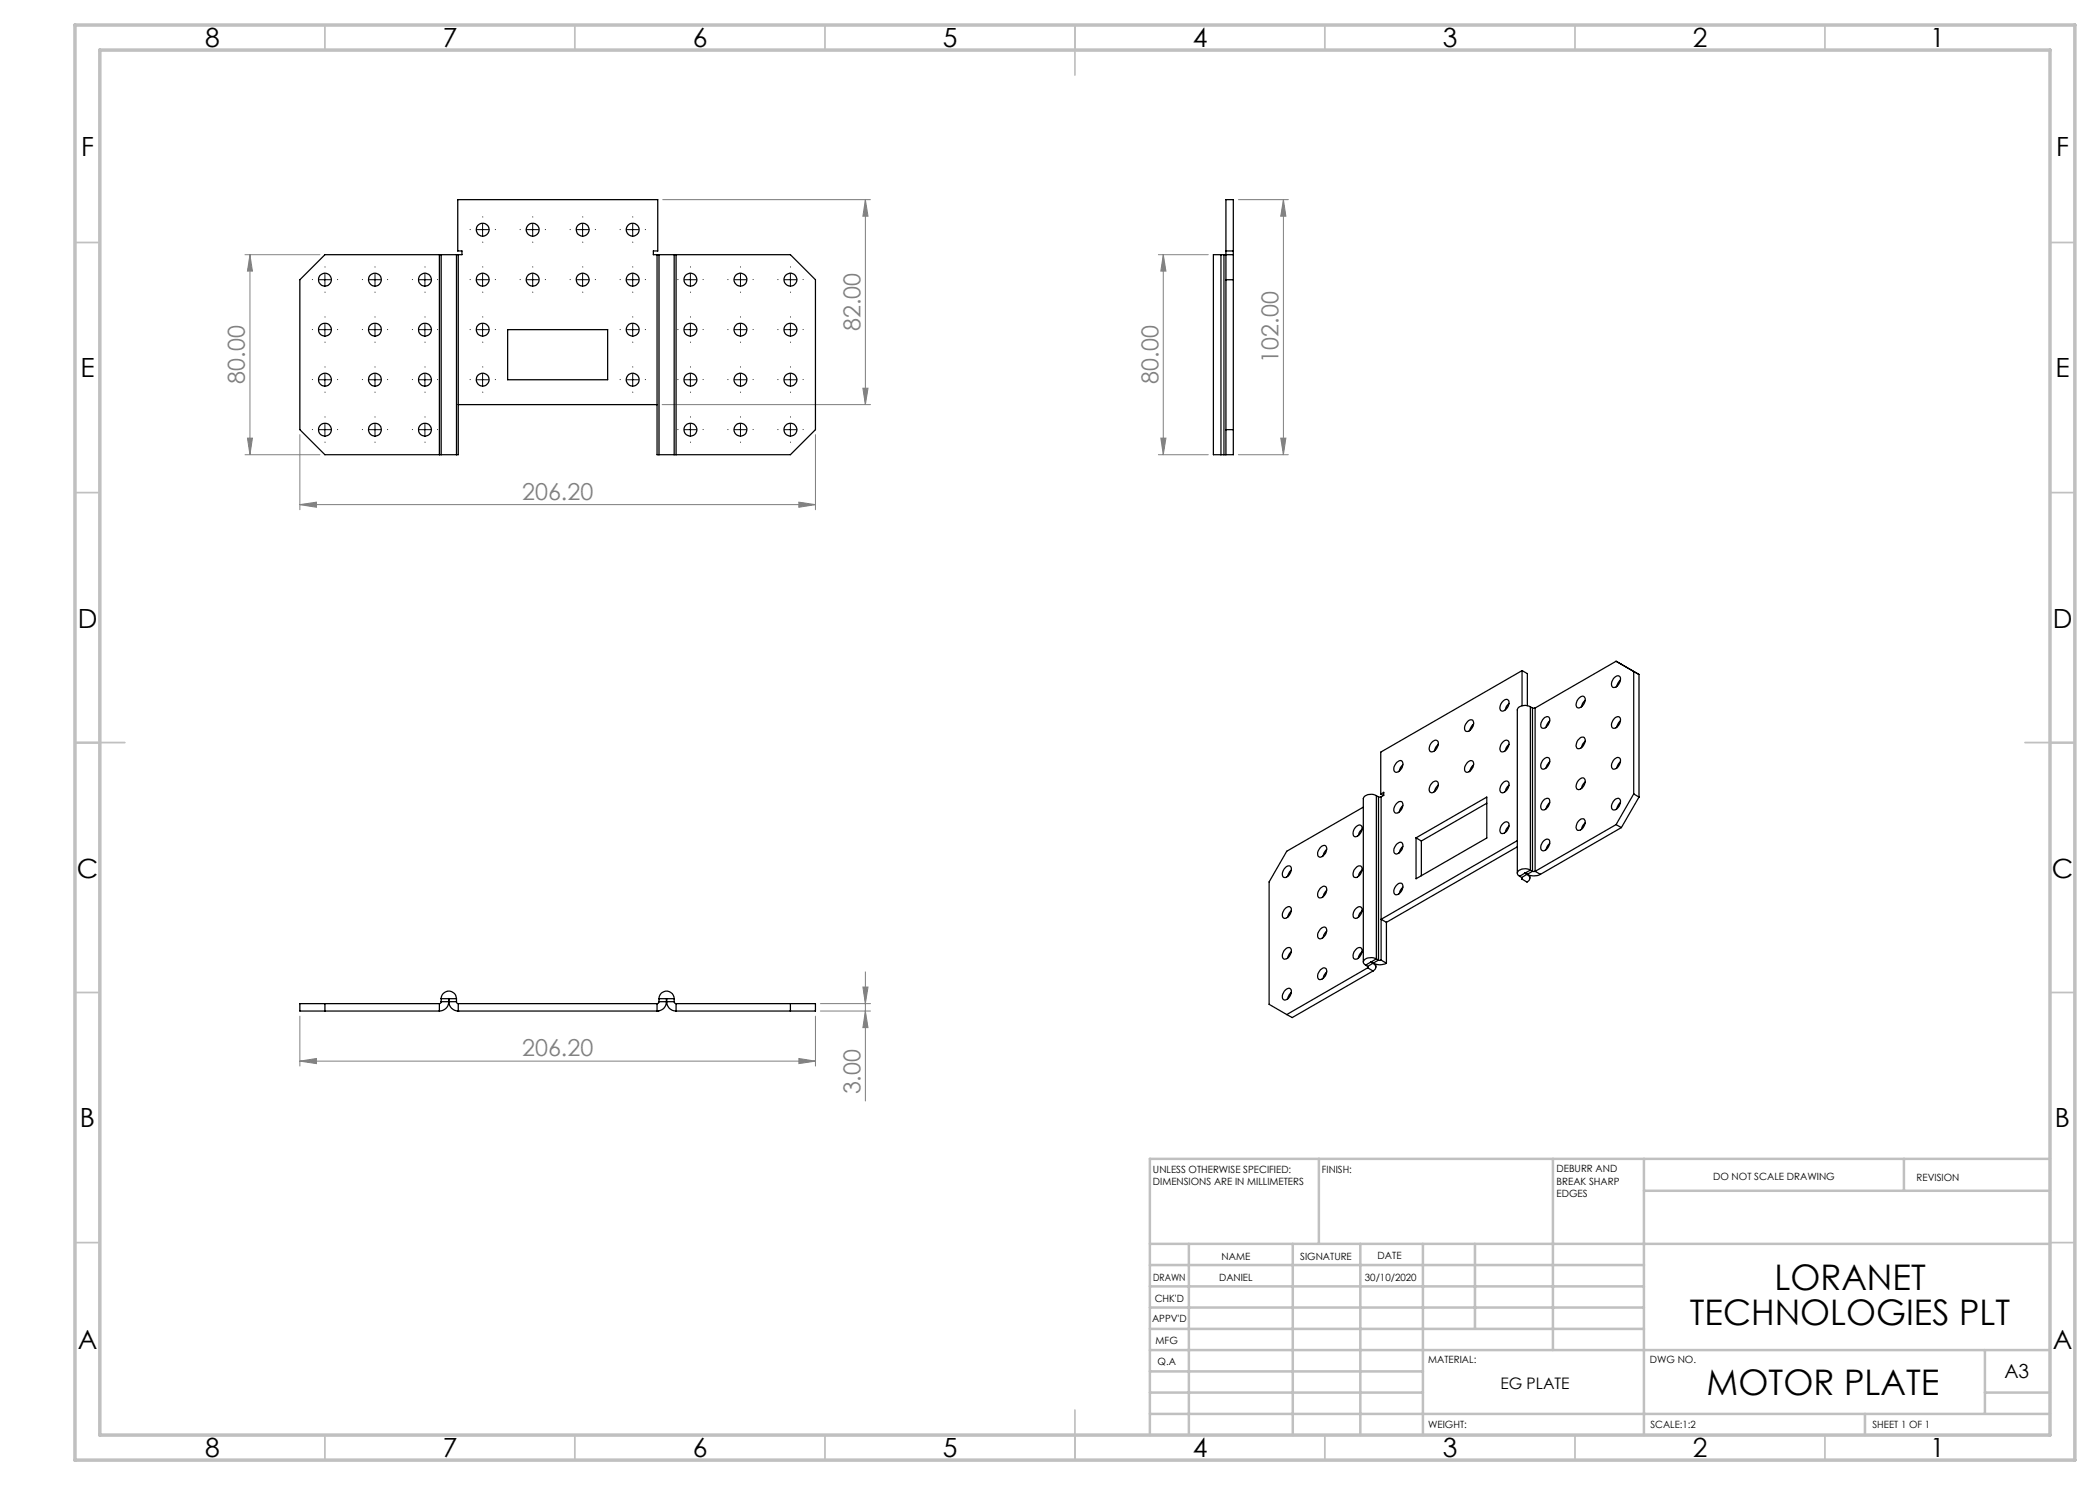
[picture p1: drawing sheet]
<svg xmlns="http://www.w3.org/2000/svg" width="420mm" height="297mm" viewBox="0 0 420 297" stroke-linecap="round" stroke-linejoin="round" font-family="sans-serif">
<g fill="none" stroke="#808080" stroke-width=".2">
<path d="M132.5 39.9h41.6M173.1 39.9l.5 3.3h-1zM173.1 39.9v41M247.7 39.9h10M256.7 39.9l.5 3.3h-1zM256.7 39.9v51M49 50.9h15M50 50.9l.5 3.3h-1zM50 50.9v40M231.7 50.9h10M232.7 50.9l.5 3.3h-1zM232.7 50.9v40"/>
<path d="M172.6 77.6h1l-.5 3.3zM49 90.9h15M49.5 87.6h1l-.5 3.3zM60 86.9v15M132.4 80.9h41.7M163.1 86.9v15M231.7 90.9h10M232.2 87.6h1l-.5 3.3zM247.7 90.9h10M256.2 87.6h1l-.5 3.3zM60 100.9l3.3-.5v1.1zM60 100.9h103.1"/>
<path d="M159.8 100.4l3.3 .5-3.3 .6zM172.6 197.4h1l-.5 3.3zM173.1 194.4v25.8M60 212.2l3.3-.5v1zM60 203.2v10M60 212.2h103.1M159.8 211.7l3.3 .5-3.3 .5zM163.1 203.2v10M164.1 200.7h10M164.1 202.2h10M173.1 202.2l.5 3.3h-1z"/>
</g>
<g fill="none" stroke="#000" stroke-width=".2" stroke-dasharray="15.2 1.3 1.3 1.3">
<path d="M62.5 55.9h.1M65 53.4h.1M65 58.4v.1M67.5 55.9h.1M72.5 55.9h.1M75 53.4h.1M75 58.4v.1M77.5 55.9h.1M82.5 55.9h.1M85 53.4h.1M85 58.4v.1M87.5 55.9h.1"/>
<path d="M94.1 45.9h-.1M94.1 55.9h-.1M96.6 43.4h.1M96.6 48.4v.1M96.6 53.4h.1M96.6 58.4v.1M99.1 45.9h.1M99.1 55.9h.1M104.1 45.9h-.1M104.1 55.9h-.1M106.6 43.4h.1M106.6 48.4v.1"/>
<path d="M106.6 53.4h.1M106.6 58.4v.1M109.1 45.9h.1M109.1 55.9h.1M114.1 45.9h-.1M114.1 55.9h-.1M116.6 43.4h.1M116.6 48.4v.1M116.6 53.4h.1M116.6 58.4v.1M119.1 45.9h.1M119.1 55.9h.1"/>
<path d="M124.1 45.9h-.1M124.1 55.9h-.1M126.6 43.4h.1M126.6 48.4v.1M126.6 53.4h.1M126.6 58.4v.1M129.1 45.9h.1M129.1 55.9h.1M135.6 55.9h.1M138.1 53.4h.1M138.1 58.4v.1M140.6 55.9h.1"/>
<path d="M145.6 55.9h.1M148.1 53.4h.1M148.1 58.4v.1M150.6 55.9h.1M155.6 55.9h.1M158.1 53.4h.1M158.1 58.4v.1M160.6 55.9h.1M62.5 65.9h.1M62.5 75.9h.1M65 63.4h.1M65 68.4v.1"/>
<path d="M65 73.4h.1M65 78.4v.1M67.5 65.9h.1M67.5 75.9h.1M72.5 65.9h.1M72.5 75.9h.1M75 63.4h.1M75 68.4v.1M75 73.4h.1M75 78.4v.1M77.5 65.9h.1M77.5 75.9h.1"/>
<path d="M82.5 65.9h.1M82.5 75.9h.1M85 63.4h.1M85 68.4v.1M85 73.4h.1M85 78.4v.1M87.5 65.9h.1M87.5 75.9h.1M94.1 75.9h-.1M94.1 65.9h-.1M96.6 73.4h.1M96.6 78.4v.1"/>
<path d="M96.6 63.4h.1M96.6 68.4v.1M99.1 75.9h.1M99.1 65.9h.1M124.1 75.9h-.1M124.1 65.9h-.1M126.6 73.4h.1M126.6 78.4v.1M126.6 63.4h.1M126.6 68.4v.1M129.1 75.9h.1M129.1 65.9h.1"/>
<path d="M135.6 65.9h.1M135.6 75.9h.1M138.1 63.4h.1M138.1 68.4v.1M138.1 73.4h.1M138.1 78.4v.1M140.6 65.9h.1M140.6 75.9h.1M145.6 65.9h.1M145.6 75.9h.1M148.1 63.4h.1M148.1 68.4v.1"/>
<path d="M148.1 73.4h.1M148.1 78.4v.1M150.6 65.9h.1M150.6 75.9h.1M155.6 75.9h.1M155.6 65.9h.1M158.1 73.4h.1M158.1 78.4v.1M158.1 63.4h.1M158.1 68.4v.1M160.6 75.9h.1M160.6 65.9h.1"/>
<path d="M62.5 85.9h.1M65 83.4h.1M65 88.4v.1M67.5 85.9h.1M72.5 85.9h.1M75 83.4h.1M75 88.4v.1M77.5 85.9h.1M82.5 85.9h.1M85 83.4h.1M85 88.4v.1M87.5 85.9h.1"/>
<path d="M135.6 85.9h.1M138.1 83.4h.1M138.1 88.4v.1M140.6 85.9h.1M145.6 85.9h.1M148.1 83.4h.1M148.1 88.4v.1M150.6 85.9h.1M155.6 85.9h.1M158.1 83.4h.1M158.1 88.4v.1M160.6 85.9h.1"/>
</g>
<g fill="none" stroke="#000" stroke-width=".2">
<path d="M63.7 55.9h2.6M65 54.7v2.5M73.7 55.9h2.5M75 54.7v2.5M83.7 55.9h2.5M85 54.7v2.5M95.3 55.9h2.5M95.3 45.9h2.5M96.5 44.7v2.5M96.5 54.7v2.5M105.3 55.9h2.5M105.3 45.9h2.5"/>
<path d="M106.5 44.7v2.5M106.5 54.7v2.5M115.3 55.9h2.5M115.3 45.9h2.5M116.5 44.7v2.5M116.5 54.7v2.5M125.3 55.9h2.5M125.3 45.9h2.5M126.5 44.7v2.5M126.5 54.7v2.5M136.8 55.9h2.5M138.1 54.7v2.5"/>
<path d="M146.8 55.9h2.5M148.1 54.7v2.5M156.8 55.9h2.5M158.1 54.7v2.5M63.7 65.9h2.6M63.7 75.9h2.6M65 64.7v2.5M65 74.7v2.5M73.7 65.9h2.5M73.7 75.9h2.5M75 64.7v2.5M75 74.7v2.5"/>
<path d="M83.7 65.9h2.5M83.7 75.9h2.5M85 64.7v2.5M85 74.7v2.5M95.3 65.9h2.5M95.3 75.9h2.5M96.5 64.7v2.5M96.5 74.7v2.5M125.3 65.9h2.5M125.3 75.9h2.5M126.5 64.7v2.5M126.5 74.7v2.5"/>
<path d="M136.8 65.9h2.5M136.8 75.9h2.5M138.1 64.7v2.5M138.1 74.7v2.5M146.8 65.9h2.5M146.8 75.9h2.5M148.1 64.7v2.5M148.1 74.7v2.5M156.8 65.9h2.5M156.8 75.9h2.5M158.1 64.7v2.5M158.1 74.7v2.5"/>
<path d="M63.7 85.9h2.6M65 84.7v2.5M73.7 85.9h2.5M75 84.7v2.5M83.7 85.9h2.5M85 84.7v2.5M136.8 85.9h2.5M138.1 84.7v2.5M146.8 85.9h2.5M148.1 84.7v2.5M156.8 85.9h2.5M158.1 84.7v2.5"/>
</g>
<g fill="none" stroke="#c0c0c0" stroke-width=".35">
<path d="M65 5v5M115 5v5M165 5v5M215 5v10M265 5v5M315 5v5M365 5v5M15 48.5h5M410 48.5h5M15 98.5h5M410 98.5h5M15 148.5h10"/>
<path d="M405 148.5h10M15 198.5h5M410 198.5h5M15 248.5h5M410 248.5h5M65 287v5M115 287v5M165 287v5M215 282v10M265 287v5M315 287v5M365 287v5"/>
</g>
<g fill="none" stroke="#c0c0c0" stroke-width=".5">
<path d="M263.8 231.8v17M310.6 231.8v38.2M328.8 231.8v55.2M328.8 238.2h81.2M380.8 231.8v6.4M410 231.8h-180v55.2M230 248.8h180M230 257.3h98.8M230 253h98.8M237.8 248.8v38.2M258.6 248.8v38.2M272.1 248.8v38.2"/>
<path d="M284.6 248.8v38.2M295 248.8v17M230 265.8h98.8M230 261.5h98.8M230 278.5h54.6M230 274.3h54.6M230 270h180M397 278.5h13M397 270v12.8M230 282.8h180M373 282.8v4.2"/>
</g>
<path d="M15 5h400v287h-400zM20 10h390v277h-390z" fill="none" stroke="#c0c0c0" stroke-width=".7"/>
<g fill="#808080">
<path d="M172.6 197.4h1l-.5 3.3zM173.1 202.2l.5 3.3h-1z"/>
<path d="M173.1 39.9l.5 3.3h-1zM172.6 77.6h1l-.5 3.3zM50 50.9l.5 3.3h-1zM49.5 87.6h1l-.5 3.3zM232.7 50.9l.5 3.3h-1zM232.2 87.6h1l-.5 3.3z"/>
<path d="M256.7 39.9l.5 3.3h-1zM256.2 87.6h1l-.5 3.3z"/>
<path d="M60 212.2l3.3-.5v1zM159.8 211.7l3.3 .5-3.3 .5z"/>
<path d="M60 100.9l3.3-.5v1.1zM159.8 100.4l3.3 .5-3.3 .6z"/>
</g>
<g fill="none" stroke="#000" stroke-width=".25">
<path d="M245.2 39.9h1.5v51h-1.5zM87.9 50.9h.3M87.9 50.9v40M87.9 50.9h-22.9l-5 5v30l5 5h22.9M88.2 50.9h3.1M88.2 50.9v40M91.3 50.9h.4M91.3 50.9v40M91.7 50.9v40h-.4M91.7 50.9h.7v-.7h-.9v-10.3h40.1v10.3h-.9v.7h.7M131.4 50.9h.4M131.4 50.9v40h.4"/>
<path d="M131.8 50.9h3M131.8 50.9v40M134.8 50.9h.4M134.8 50.9v40M135.2 50.9v40M135.2 50.9h22.9l5 5v30l-5 5h-22.9M244.2 50.9h-1.5v40h1.5M244.2 50.9h.6M244.2 50.9v40M244.8 50.9h1.9M244.8 50.9v40M245.2 50.2h1.5"/>
<path d="M245.2 55.9h1.5M101.5 65.9h20v10h-20zM87.9 90.9h.3M88.2 90.9h3.1M91.7 80.9h39.7M131.8 90.9h3M134.8 90.9h.4M244.2 90.9h.6M244.8 90.9h.4M245.2 85.9h1.5M304.4 134.1l-28.2 16.3v8.4M304.4 134.1v7"/>
<path d="M304.4 134.1l1.1 .6v6.4M315.8 139.6a.67 .67 0 0 1 .9-.3 .67 .67 0 0 1 .3 .9 1.38 1.38 0 0 1-1.5 1.3 1.38 1.38 0 0 1 .3-1.9zM322.9 135.5a.68 .68 0 0 1 .9-.3 .68 .68 0 0 1 .3 1 1.45 1.45 0 0 1-1.5 1.3 1.37 1.37 0 0 1 .3-2zM323.2 132.3l-16.2 9.3M323.2 132.3l4.6 2.6M323.2 132.3l1.1 .6M324.1 136l-.4 .4-.3 .9M327.8 134.9l-1.1-.6v24.5M327.8 134.9v24.5M275.3 159.1a1.78 1.78 0 0 0-2.6 .6v32.7M275.3 159.1v32.7M275.3 159.1l.4 .3"/>
<path d="M275.7 159.4h.5M275.7 159.4v32.6M276.2 158.8l.6-.3v.6l-.6 .3M276.2 158.8l.5 .3M276.2 159.4v32.6M279.3 152.5l.3-.2a.61 .61 0 0 1 .8 0 .61 .61 0 0 1 .1 .8 1.38 1.38 0 0 1-1.5 1.3 1.33 1.33 0 0 1 .3-1.9zM280.6 153l-.6 .6-.2 .6M286.4 148.4a.68 .68 0 0 1 1-.3 .68 .68 0 0 1 .2 .9 1.45 1.45 0 0 1-1.5 1.4 1.37 1.37 0 0 1 .3-2zM286.4 156.6a.67 .67 0 0 1 .9-.4 .67 .67 0 0 1 .3 1 1.45 1.45 0 0 1-1.5 1.3 1.33 1.33 0 0 1 .3-1.9zM287.7 157.1l-.6 .6-.2 .6M287.7 148.9l-.6 .7-.2 .5M293.5 152.5a.67 .67 0 0 1 .9-.3 .67 .67 0 0 1 .3 .9 1.38 1.38 0 0 1-1.5 1.3 1.33 1.33 0 0 1 .3-1.9z"/>
<path d="M293.7 144.1a.64 .64 0 0 1 .9 0 .64 .64 0 0 1 .1 .9 1.45 1.45 0 0 1-1.5 1.3 1.33 1.33 0 0 1 .3-1.9zM294.7 153l-.5 .6-.2 .6M294.7 144.8l-.5 .7-.2 .6M300.6 156.6a.67 .67 0 0 1 .9-.4 .67 .67 0 0 1 .3 1 1.46 1.46 0 0 1-1.6 1.3 1.38 1.38 0 0 1 .4-1.9zM300.6 140.3a.67 .67 0 0 1 .9-.4 .67 .67 0 0 1 .3 1 1.46 1.46 0 0 1-1.6 1.3 1.38 1.38 0 0 1 .4-1.9zM300.6 148.4a.68 .68 0 0 1 .9-.3 .68 .68 0 0 1 .3 .9 1.46 1.46 0 0 1-1.6 1.4 1.43 1.43 0 0 1 .4-2zM301.8 157.1l-.6 .6-.1 .6M301.8 148.9l-.6 .7-.1 .5M301.8 140.7l-.6 .7-.1 .6M306.1 141.4a1.86 1.86 0 0 0-2.6 .6v32.6M306.1 141.4v32.6M306.1 141.4l.4 .2"/>
<path d="M306.5 141.6h.5M306.5 141.6v32.7M307 141.6v32.7M308.7 151.9a.68 .68 0 0 1 1-.4 .68 .68 0 0 1 .2 1 1.45 1.45 0 0 1-1.5 1.3 1.37 1.37 0 0 1 .3-1.9zM308.7 143.7l.2-.2a.64 .64 0 0 1 .9 0 .64 .64 0 0 1 .1 .8 1.45 1.45 0 0 1-1.5 1.3 1.33 1.33 0 0 1 .3-1.9zM310 152.3l-.6 .7-.2 .6M310 144.2l-.6 .6-.2 .6M315.8 156a.67 .67 0 0 1 .9-.4 .67 .67 0 0 1 .3 1 1.38 1.38 0 0 1-1.5 1.3 1.38 1.38 0 0 1 .3-1.9zM316 147.6a.64 .64 0 0 1 .9-.1 .64 .64 0 0 1 .1 .9 1.46 1.46 0 0 1-1.5 1.3 1.48 1.48 0 0 1 .5-2.1zM317 156.4l-.5 .7-.2 .6M317 148.2l-.5 .7-.2 .6M317 140.1l-.5 .7-.2 .6"/>
<path d="M322.9 151.9a.68 .68 0 0 1 .9-.4 .68 .68 0 0 1 .3 1 1.45 1.45 0 0 1-1.5 1.3 1.37 1.37 0 0 1 .3-1.9zM323.1 143.5a.64 .64 0 0 1 .8 0 .64 .64 0 0 1 .2 .8 1.45 1.45 0 0 1-1.5 1.3 1.33 1.33 0 0 1 .3-1.9zM324.1 152.3l-.4 .4-.3 .9M324.1 144.2l-.4 .4-.3 .8M326.7 158.8l-3.5 6.1M326.7 158.8l1.1 .6M327.8 159.4l-3.5 6.1M257 173.6a.67 .67 0 0 1 1-.4 .67 .67 0 0 1 .2 1 1.45 1.45 0 0 1-1.4 1.3 1.33 1.33 0 0 1 .2-1.9zM258.3 174l-.4 .4-.4 .9M264.1 169.5l.2-.2a.63 .63 0 0 1 .9-.1 .63 .63 0 0 1 .1 .9 1.45 1.45 0 0 1-1.5 1.3 1.33 1.33 0 0 1 .3-1.9zM264.1 177.6a.68 .68 0 0 1 .9-.3 .68 .68 0 0 1 .3 1 1.45 1.45 0 0 1-1.5 1.3 1.37 1.37 0 0 1 .3-2zM265.3 178.1l-.5 .7-.2 .5"/>
<path d="M265.3 169.9l-.5 .7-.2 .6M271.2 173.6a.67 .67 0 0 1 .9-.4 .67 .67 0 0 1 .3 1 1.45 1.45 0 0 1-1.5 1.3 1.33 1.33 0 0 1 .3-1.9zM271.2 165.4a.68 .68 0 0 1 .9-.3 .68 .68 0 0 1 .3 .9 1.45 1.45 0 0 1-1.5 1.3 1.37 1.37 0 0 1 .3-1.9zM272.4 174l-.5 .7-.2 .6M272.4 165.8l-.5 .7-.2 .6M272.7 161.4l-15.3 8.8-3.6 6.2v24.5l3.6 2M279.3 177a.67 .67 0 0 1 1-.3 .67 .67 0 0 1 .2 .9 1.45 1.45 0 0 1-1.5 1.3 1.33 1.33 0 0 1 .3-1.9zM279.3 160.7a.67 .67 0 0 1 1-.4 .67 .67 0 0 1 .2 1 1.45 1.45 0 0 1-1.5 1.3 1.33 1.33 0 0 1 .3-1.9zM279.3 168.8l.3-.1a.61 .61 0 0 1 .8-.1 .61 .61 0 0 1 .1 .8 1.38 1.38 0 0 1-1.5 1.3 1.33 1.33 0 0 1 .3-1.9zM280.6 177.4l-.6 .7-.2 .6M280.6 169.3l-.6 .7-.2 .6M280.6 161.1l-.6 .7-.2 .6"/>
<path d="M283.2 167.6l14.2-8.2v8.2l-14.2 8.2zM283.2 167.6l1.1 .6M284.3 168.2v7M297.4 160.7l-13.1 7.5M300.6 164.7a.68 .68 0 0 1 .9-.3 .68 .68 0 0 1 .3 1 1.46 1.46 0 0 1-1.6 1.3 1.43 1.43 0 0 1 .4-2zM301.8 165.2l-.6 .7-.1 .6M303.5 168.1l-27.3 15.8 1.1 .6M303.5 169.4l-26.2 15.1M303.9 175.3l.4 .2M304.3 175.5l.1 .1-.1 .2M304.3 175.5v.3M305 174.6h.1"/>
<path d="M305 174.6l-1.1 .7M305 174.6l.4 .3M305.4 174.9a.82 .82 0 0 1 .6 .7 .82 .82 0 0 1-.6 .8l-1.1-.6M305.4 174.8v.1M305.4 174.9l-1.1 .6M305.4 174.9a2.91 2.91 0 0 0 2.7 0M306 175.1v.5M306.1 174a2.03 2.03 0 0 0-2.6 .5 .65 .65 0 0 0 .4 .8M306.1 174l-1.1 .6M306.1 174l.4 .3M306.5 174.3h.5M306.5 174.3l-1.1 .6"/>
<path d="M307 174.3l1.1 .6M308.7 168.2a.68 .68 0 0 1 1-.3 .68 .68 0 0 1 .2 .9 1.38 1.38 0 0 1-1.5 1.3 1.33 1.33 0 0 1 .3-1.9zM308.7 160.1l.2-.3a.64 .64 0 0 1 .9 0 .64 .64 0 0 1 .1 .9 1.45 1.45 0 0 1-1.5 1.3 1.33 1.33 0 0 1 .3-1.9zM310 168.7l-.6 .6-.2 .6M310 160.5l-.6 .7-.2 .6M315.8 164.1a.68 .68 0 0 1 .9-.3 .68 .68 0 0 1 .3 .9 1.46 1.46 0 0 1-1.5 1.3 1.43 1.43 0 0 1 .3-1.9zM317 164.6l-.5 .7-.2 .5M322.9 160.1l.2-.3a.64 .64 0 0 1 .8 0 .64 .64 0 0 1 .2 .9 1.45 1.45 0 0 1-1.5 1.3 1.33 1.33 0 0 1 .3-1.9zM323.2 164.9l-16.2 9.4M323.2 164.9l1.1 .6M324.1 160.5l-.4 .4-.3 .9M324.3 165.5l-16.2 9.4"/>
<path d="M88.2 199.7a1.53 1.53 0 0 1 1.6-1.5 1.53 1.53 0 0 1 1.5 1.5M88.2 199.7v.6M88.2 199.7h3.1M91.3 199.7v.6M131.8 199.7a1.52 1.52 0 0 1 1.5-1.5 1.52 1.52 0 0 1 1.5 1.5M131.8 199.7v.6M131.8 199.7h1.5M133.3 199.7h.1M133.3 199.7v.6M133.3 199.7h1.5M134.8 199.7v.6M257 181.7l.2-.2a.63 .63 0 0 1 .9 0 .63 .63 0 0 1 .1 .8 1.38 1.38 0 0 1-1.4 1.3 1.33 1.33 0 0 1 .2-1.9z"/>
<path d="M257 189.9a.67 .67 0 0 1 1-.4 .67 .67 0 0 1 .2 1 1.45 1.45 0 0 1-1.4 1.3 1.33 1.33 0 0 1 .2-1.9zM257 198l.2-.1a.63 .63 0 0 1 .9-.1 .63 .63 0 0 1 .1 .8 1.38 1.38 0 0 1-1.4 1.4 1.33 1.33 0 0 1 .2-2zM258.3 198.5l-.4 .4-.4 .9M258.3 190.4l-.4 .3-.4 .9M258.3 182.2l-.4 .4-.4 .8M264.1 185.8l.2-.2a.63 .63 0 0 1 .9 0 .63 .63 0 0 1 .1 .8 1.45 1.45 0 0 1-1.5 1.3 1.33 1.33 0 0 1 .3-1.9zM264.1 194a.68 .68 0 0 1 .9-.4 .68 .68 0 0 1 .3 1 1.45 1.45 0 0 1-1.5 1.3 1.37 1.37 0 0 1 .3-1.9zM265.3 194.4l-.5 .7-.2 .6M265.3 186.3l-.5 .6-.2 .6M271.2 181.7a.67 .67 0 0 1 .9-.3 .67 .67 0 0 1 .3 .9 1.38 1.38 0 0 1-1.5 1.3 1.33 1.33 0 0 1 .3-1.9zM271.2 189.9a.67 .67 0 0 1 .9-.4 .67 .67 0 0 1 .3 1 1.45 1.45 0 0 1-1.5 1.3 1.33 1.33 0 0 1 .3-1.9zM272.4 190.4l-.5 .6-.2 .6"/>
<path d="M272.4 182.2l-.5 .6-.2 .6M273.1 193l.4 .3M273.5 193.3l.1 .1-.1 .2M273.5 193.6l1.1 .6M273.5 193.3v.3M273.5 193.6l-16.1 9.3M274.2 192.4h.1M274.2 192.4a3.1 3.1 0 0 0 3.1 .2M274.2 192.4l-1.1 .6M274.6 192.6a.85 .85 0 0 1 .6 .8 .85 .85 0 0 1-.6 .8M274.6 194.2l-16.2 9.3-1-.6M275.2 192.9v.5"/>
<path d="M275.3 191.8a2.1 2.1 0 0 0-2.6 .5 .65 .65 0 0 0 .4 .7M275.3 191.8l-1.1 .6M275.3 191.8l.4 .2M275.7 192h.5M275.7 192l-2.2 1.3M276.2 192l1.1 .6M277.3 184.5v8.1M65 200.7v1.5M87.9 200.7v1.5M87.9 200.7h-27.9v1.5h27.9M88.2 200.3l-.1 .3-.2 .1M88.2 200.3h3.1"/>
<path d="M91.3 200.3v.3l.4 .1M91.5 202.2h.1M91.5 202.2h40.1M91.7 200.7v1.5a1.99 1.99 0 0 1-1.9-2.5h-.1a1.99 1.99 0 0 1-1.8 2.5M91.7 200.7h39.7M131.6 202.2h.1M131.8 200.3l-.1 .3-.3 .1M131.8 200.3h1.5M133.3 200.3a1.81 1.81 0 0 1-1.9 1.9v-1.5M133.3 200.3a1.81 1.81 0 0 0 1.9 1.9M133.3 200.3h1.5M134.8 200.3l.1 .3 .3 .1"/>
<path d="M135.2 200.7v1.5M135.2 200.7h27.9v1.5h-27.9M158.1 200.7v1.5"/>
<circle cx="65" cy="55.9" r="1.29"/>
<circle cx="75" cy="55.9" r="1.3"/>
<circle cx="85" cy="55.9" r="1.29"/>
<circle cx="96.5" cy="55.9" r="1.3"/>
<circle cx="96.5" cy="45.9" r="1.3"/>
<circle cx="106.5" cy="55.9" r="1.29"/>
<circle cx="106.5" cy="45.9" r="1.29"/>
<circle cx="116.5" cy="55.9" r="1.29"/>
<circle cx="116.5" cy="45.9" r="1.29"/>
<circle cx="126.5" cy="55.9" r="1.29"/>
<circle cx="126.5" cy="45.9" r="1.29"/>
<circle cx="138.1" cy="55.9" r="1.29"/>
<circle cx="148.1" cy="55.9" r="1.29"/>
<circle cx="158.1" cy="55.9" r="1.29"/>
<circle cx="65" cy="75.9" r="1.29"/>
<circle cx="65" cy="65.9" r="1.29"/>
<circle cx="75" cy="75.9" r="1.3"/>
<circle cx="75" cy="65.9" r="1.3"/>
<circle cx="85" cy="75.9" r="1.29"/>
<circle cx="85" cy="65.9" r="1.29"/>
<circle cx="96.5" cy="75.9" r="1.3"/>
<circle cx="96.5" cy="65.9" r="1.3"/>
<circle cx="126.5" cy="75.9" r="1.29"/>
<circle cx="126.5" cy="65.9" r="1.29"/>
<circle cx="138.1" cy="75.9" r="1.29"/>
<circle cx="138.1" cy="65.9" r="1.29"/>
<circle cx="148.1" cy="75.9" r="1.29"/>
<circle cx="148.1" cy="65.9" r="1.29"/>
<circle cx="158.1" cy="75.9" r="1.29"/>
<circle cx="158.1" cy="65.9" r="1.29"/>
<circle cx="65" cy="85.9" r="1.29"/>
<circle cx="75" cy="85.9" r="1.3"/>
<circle cx="85" cy="85.9" r="1.29"/>
<circle cx="138.1" cy="85.9" r="1.29"/>
<circle cx="148.1" cy="85.9" r="1.29"/>
<circle cx="158.1" cy="85.9" r="1.29"/>
</g>
<g font-size="7.1">
<text x="354.9" y="258">LORANET</text>
<text x="338" y="265.1">TECHNOLOGIES PLT</text>
<text x="341.3" y="279">MOTOR PLATE</text>
</g>
<g font-size="5.3">
<text x="41" y="9.5">8</text>
<text x="88.5" y="9.5">7</text>
<text x="138.5" y="9.5">6</text>
<text x="188.5" y="9.5">5</text>
<text x="238.5" y="9.5">4</text>
<text x="288.5" y="9.5">3</text>
<text x="338.5" y="9.5">2</text>
<text x="386" y="9.5">1</text>
<text x="16.2" y="31.2">F</text>
<text x="411.2" y="31.2">F</text>
<text x="16.1" y="75.5">E</text>
<text x="411.1" y="75.5">E</text>
<text x="15.5" y="125.5">D</text>
<text x="410.5" y="125.5">D</text>
<text x="15.4" y="175.5">C</text>
<text x="410.4" y="175.5">C</text>
<text x="16" y="225.5">B</text>
<text x="411" y="225.5">B</text>
<text x="15.5" y="269.7">A</text>
<text x="410.5" y="269.7">A</text>
<text x="41" y="291.5">8</text>
<text x="88.5" y="291.5">7</text>
<text x="138.5" y="291.5">6</text>
<text x="188.5" y="291.5">5</text>
<text x="238.5" y="291.5">4</text>
<text x="288.5" y="291.5">3</text>
<text x="338.5" y="291.5">2</text>
<text x="386" y="291.5">1</text>
</g>
<g font-size="4.7" fill="#808080">
<text x="172.1" y="66.2" transform="rotate(-90 172.1 66.2)">82.00</text>
<text x="49" y="76.7" transform="rotate(-90 49 76.7)">80.00</text>
<text x="231.7" y="76.7" transform="rotate(-90 231.7 76.7)">80.00</text>
<text x="255.7" y="72.5" transform="rotate(-90 255.7 72.5)">102.00</text>
<text x="104.4" y="99.9">206.20</text>
<text x="104.4" y="211.2">206.20</text>
<text x="172.1" y="218.9" transform="rotate(-90 172.1 218.9)">3.00</text>
</g>
<text font-size="3.9" x="400.9" y="275.5">A3</text>
<text font-size="3.2" x="300.1" y="277.9">EG PLATE</text>
<g font-size="2">
<text x="230.6" y="234.6">UNLESS OTHERWISE SPECIFIED:</text>
<text x="230.6" y="237.1">DIMENSIONS ARE IN MILLIMETERS</text>
<text x="264.4" y="234.6">FINISH:</text>
<text x="311.3" y="234.5">DEBURR AND</text>
<text x="311.3" y="237">BREAK SHARP</text>
<text x="311.3" y="239.5">EDGES</text>
<text x="342.6" y="236">DO NOT SCALE DRAWING</text>
<text x="383.3" y="236.2">REVISION</text>
<text x="244.3" y="252">NAME</text>
<text x="260" y="251.9">SIGNATURE</text>
<text x="275.5" y="251.8">DATE</text>
<text x="230.6" y="256.1">DRAWN</text>
<text x="243.8" y="256.1">DANIEL</text>
<text x="273" y="256.1">30/10/2020</text>
<text x="230.9" y="260.3">CHK'D</text>
<text x="230.4" y="264.4">APPV'D</text>
<text x="231.1" y="268.8">MFG</text>
<text x="231.5" y="273">Q.A</text>
<text x="285.6" y="272.5">MATERIAL:</text>
<text x="330" y="272.5">DWG NO.</text>
<text x="285.6" y="285.5">WEIGHT:</text>
<text x="330.1" y="285.6">SCALE:1:2</text>
<text x="374.5" y="285.6">SHEET 1 OF 1</text>
</g>
</svg>
